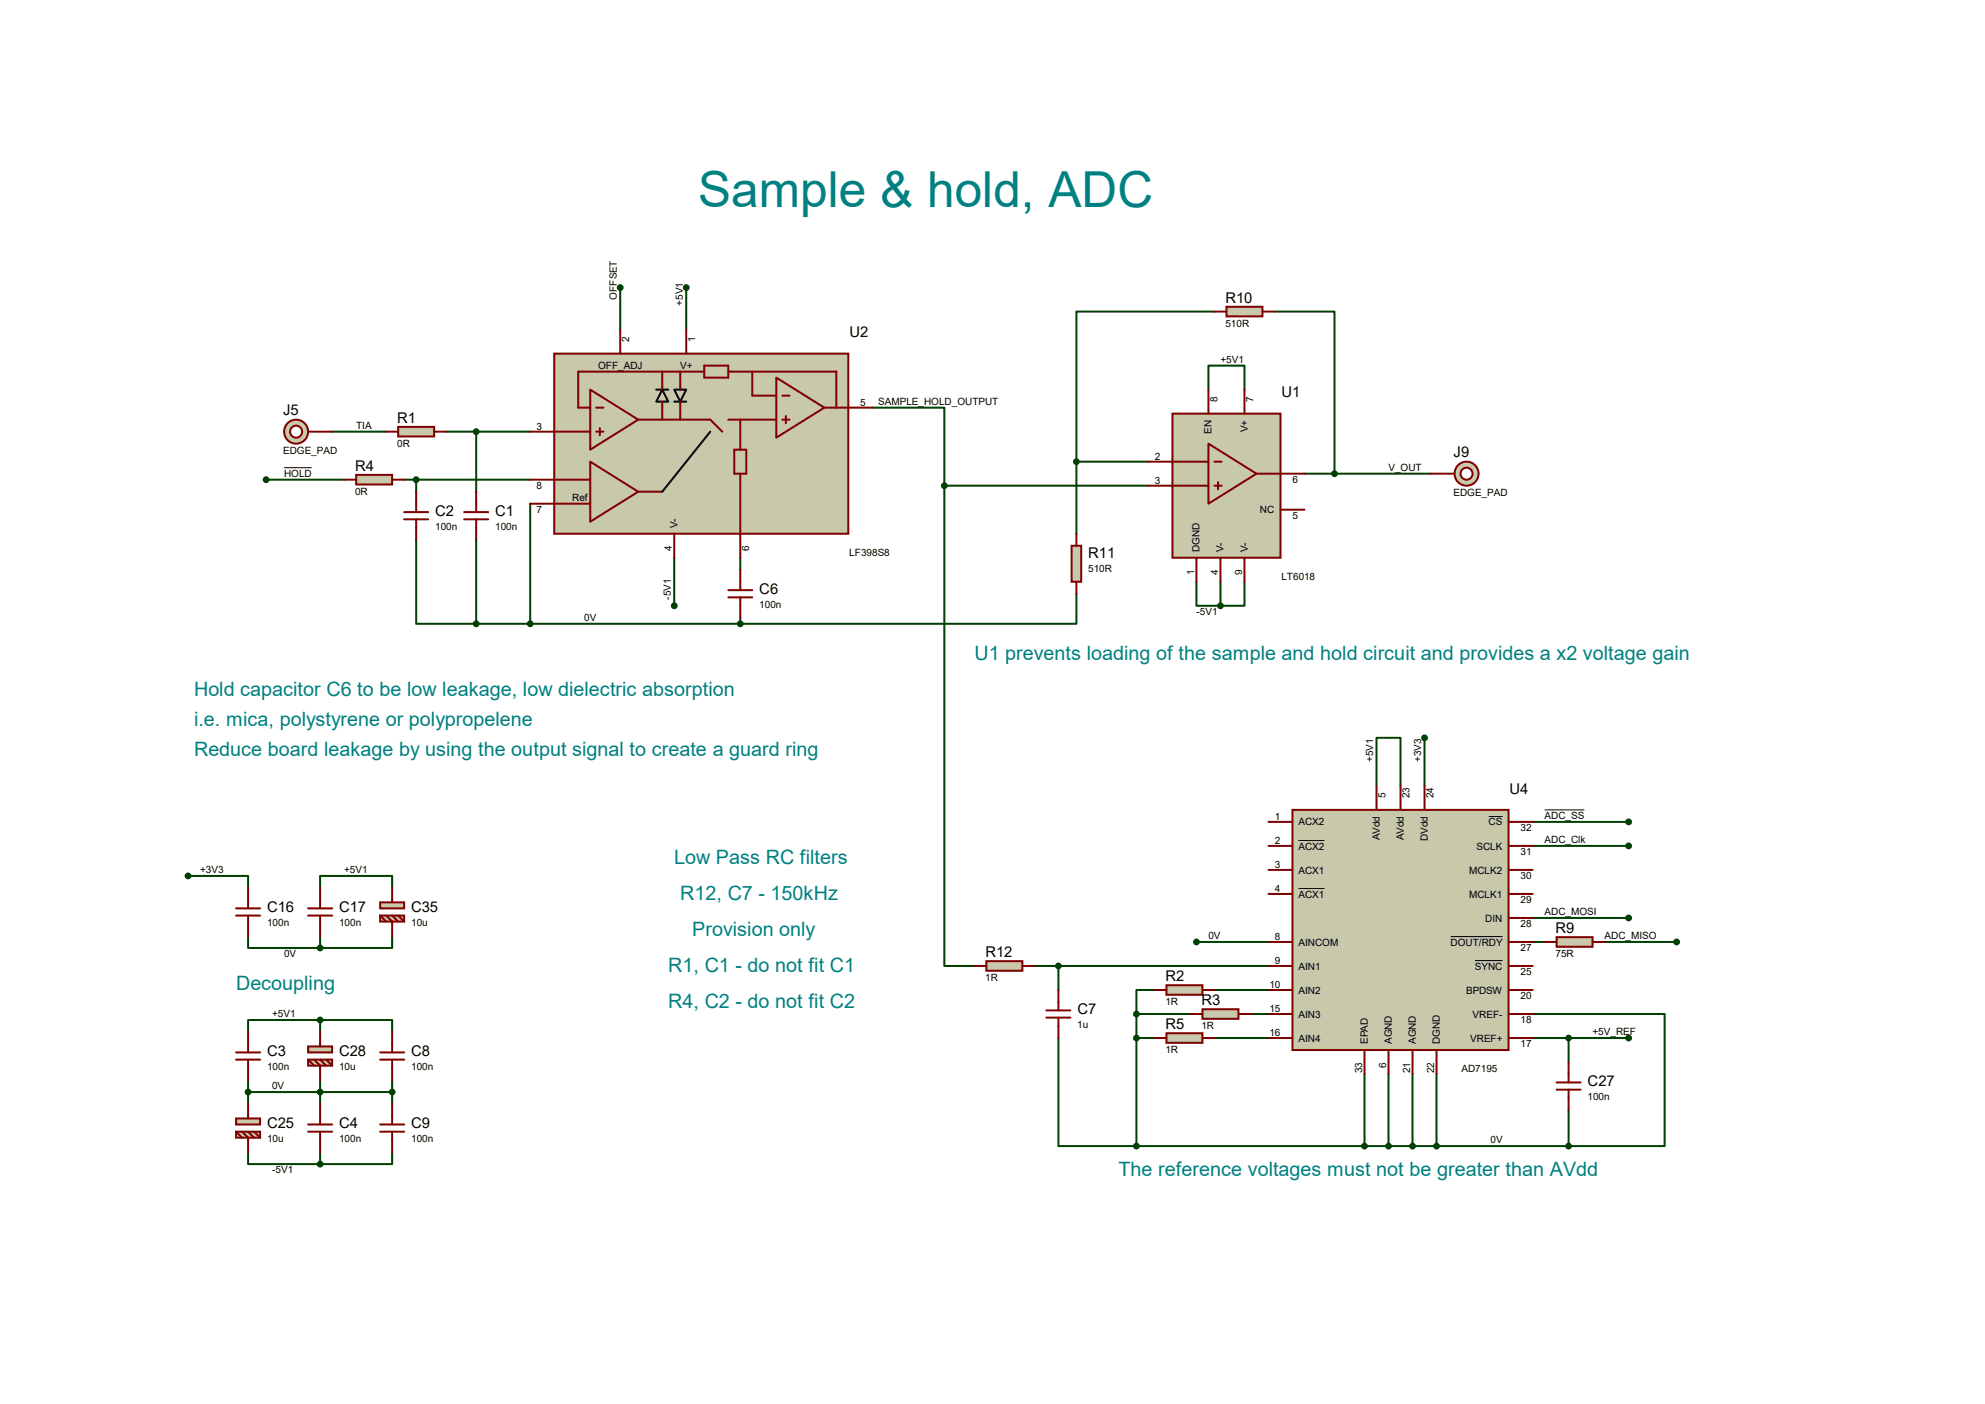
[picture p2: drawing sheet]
<svg xmlns="http://www.w3.org/2000/svg" width="420mm" height="297mm" viewBox="0 0 420 297" stroke-linecap="round" stroke-linejoin="round" font-family="sans-serif">
<g fill="none" stroke="#004000" stroke-width=".42">
<path d="M131.2 60.8v8.9M145.2 60.8v8.9M257 65.9h-29.2v31.8M269.7 65.9h12.7v34.3M70.3 91.3h11.4M94.4 91.3h17.8M100.8 91.3v12.7M184.6 86.2h15.2v16.5M227.8 97.7h15.2M227.8 97.7v15.2M255.7 82.4v-5.1h7.6v5.1M56.3 101.5h16.5"/>
<path d="M85.5 101.5h26.7M88.1 114.2v17.8h12.7M88.1 101.5v2.5M100.8 114.2v17.8M112.2 106.6v25.4M142.7 118v10.1M156.6 118v2.5M199.8 102.7v101.6h6.4M199.8 102.7h43.2M276 100.2h26.7M100.8 132h55.8M156.6 130.7v1.3"/>
<path d="M227.8 125.6v6.4h-71.2M253.2 123.1v5h5M258.2 123.1v5M263.3 123.1v5h-5.1M301.4 156.1v10.1M291.3 166.2v-10.1h5v10.1M324.3 173.9h20.3M324.3 178.9h20.3M39.8 185.3h12.7v2.5M52.5 198v2.5h15.2M67.7 187.8v-2.5h15.3v2.5M67.7 198v2.5"/>
<path d="M83 198v2.5h-15.3M253.2 199.3h15.2M324.3 199.3h2.5M324.3 194.2h20.3M339.5 199.3h15.3M67.7 215.8h-15.2v2.5M67.7 215.8h15.3v2.5M67.7 215.8v2.5M218.9 204.3h49.5M223.9 219.6v22.8h16.6M223.9 204.3v5.1M240.5 219.6h3.8"/>
<path d="M240.5 214.5h11.4M240.5 214.5v27.9M244.3 209.4h-3.8v5.1M257 219.6h11.4M257 209.4h11.4M264.6 214.5h3.8M324.3 214.5h27.9v27.9h-20.3M324.3 219.6h20.3M331.9 219.6v5.1M52.5 231h30.5M52.5 228.5v5.1M67.7 228.5v5.1"/>
<path d="M83 228.5v5.1M288.7 227.2v15.2M293.8 227.2v15.2M298.9 227.2v15.2M304 227.2v15.2M331.9 234.8v7.6M52.5 243.7v2.6h15.2M67.7 243.7v2.6M83 243.7v2.6h-15.3M240.5 242.4h91.4"/>
</g>
<path d="M60.1 98.9h5.9M326.8 171.3h8.4" fill="none" stroke="#000" stroke-width=".21"/>
<path d="M273.5 171.3h45.7v50.8h-45.7z" fill="#c8c8aa" stroke="#800000" stroke-width=".42"/>
<g fill="none" stroke="#800000" stroke-width=".42">
<path d="M268.4 178.9h5.1M268.4 173.9h5.1M291.3 166.2v5.1M296.3 166.2v5.1M301.4 166.2v5.1M319.2 178.9h5.1M319.2 173.9h5.1M50 193.7h5M50 192.2h5M52.5 187.8v4.4M52.5 193.7v4.3M65.2 193.7h5.1"/>
<path d="M65.2 192.2h5.1M67.7 187.8v4.4M67.7 193.7v4.3M268.4 199.3h5.1M268.4 189.1h5.1M268.4 184h5.1M319.2 199.3h5.1M319.2 194.2h5.1M319.2 189.1h5.1M319.2 184h5.1M268.4 204.3h5.1M268.4 209.4h5.1"/>
<path d="M268.4 214.5h5.1M268.4 219.6h5.1M319.2 204.3h5.1M319.2 209.4h5.1M319.2 214.5h5.1M319.2 219.6h5.1M288.7 222.1v5.1M293.8 222.1v5.1M298.9 222.1v5.1M304 222.1v5.1"/>
</g>
<path d="M274.7 177.8h5.5M315 172.7h2.9M274.7 188h5.5M307 198.1h10.9M312.1 203.2h5.8" fill="none" stroke="#000" stroke-width=".21"/>
<g fill="#004000" stroke="#004000" stroke-width=".42">
<circle cx="344.6" cy="219.6" r=".51"/>
<circle cx="253.2" cy="199.3" r=".51"/>
<circle cx="301.4" cy="156.1" r=".51"/>
<circle cx="344.6" cy="194.2" r=".51"/>
<circle cx="344.6" cy="173.9" r=".51"/>
<circle cx="344.6" cy="178.9" r=".51"/>
</g>
<g fill="#c8c8aa" stroke="#800000" stroke-width=".42">
<path d="M248.1 87.5h22.8v30.5h-22.8z"/>
<path d="M255.7 93.9l10.2 6.3-10.2 6.4z"/>
</g>
<path d="M243 97.7h12.7M255.7 82.4v5.1M257 97.7h1.5M263.3 82.4v5.1M243 102.7h12.7M253.2 118v5.1M257 102.7h1.5M257.7 102v1.5M258.2 118v5.1M263.3 118v5.1M265.9 100.2h10.1M270.9 107.8h5.1" fill="none" stroke="#800000" stroke-width=".42"/>
<circle cx="258.2" cy="128.1" r=".51" fill="#004000" stroke="#004000" stroke-width=".42"/>
<path d="M84.2 90.3h7.7v2h-7.7z" fill="#c8c8aa" stroke="#800000" stroke-width=".42"/>
<path d="M81.7 91.3h2.5M91.9 91.3h2.5M329.4 230.5h5M329.4 229h5M331.9 224.7v4.3M331.9 230.5v4.3" fill="none" stroke="#800000" stroke-width=".42"/>
<g fill="#004000" stroke="#004000" stroke-width=".42">
<circle cx="67.7" cy="231" r=".51"/>
<circle cx="52.5" cy="231" r=".51"/>
</g>
<g fill="#c8c8aa" stroke="#800000" stroke-width=".42">
<path d="M65.2 221.4h5.1v1.2h-5.1z"/>
<path d="M65.2 224.2h5.1v1.2h-5.1z"/>
</g>
<path d="M67.7 218.3v3.1M65.2 224.2l1.3 1.2M66.5 224.2l1.2 1.2v3.1M67.7 224.2l1.3 1.2M69 224.2l1.3 1.2" fill="none" stroke="#800000" stroke-width=".42"/>
<g fill="#c8c8aa" stroke="#800000" stroke-width=".42">
<path d="M50 236.6h5v1.3h-5z"/>
<path d="M50 239.4h5v1.3h-5z"/>
</g>
<g fill="none" stroke="#800000" stroke-width=".42">
<path d="M52.5 218.3v4.3M50 239.4l1.2 1.3M50 224.2h5M50 222.6h5M51.2 239.4l1.3 1.3v3M52.5 224.2v4.3M52.5 233.6v3M52.5 239.4l1.3 1.3M53.8 239.4l1.2 1.3M65.2 239.4h5.1M65.2 237.9h5.1M67.7 233.6v4.3"/>
<path d="M67.7 239.4v4.3"/>
</g>
<g fill="#004000" stroke="#004000" stroke-width=".42">
<circle cx="39.8" cy="185.3" r=".51"/>
<circle cx="288.7" cy="242.4" r=".51"/>
<circle cx="293.8" cy="242.4" r=".51"/>
<circle cx="298.9" cy="242.4" r=".51"/>
<circle cx="304" cy="242.4" r=".51"/>
</g>
<g fill="#c8c8aa" stroke="#800000" stroke-width=".42">
<path d="M80.4 190.9h5.1v1.3h-5.1z"/>
<path d="M80.4 193.7h5.1v1.2h-5.1z"/>
</g>
<path d="M80.4 193.7l1.3 1.2M81.7 193.7l1.3 1.2v3.1M83 187.8v3.1M83 193.7l1.2 1.2M84.2 193.7l1.3 1.2" fill="none" stroke="#800000" stroke-width=".42"/>
<circle cx="67.7" cy="200.5" r=".51" fill="#004000" stroke="#004000" stroke-width=".42"/>
<path d="M329.4 198.2h7.6v2.1h-7.6z" fill="#c8c8aa" stroke="#800000" stroke-width=".42"/>
<path d="M326.8 199.3h2.6M337 199.3h2.5" fill="none" stroke="#800000" stroke-width=".42"/>
<g fill="#004000" stroke="#004000" stroke-width=".42">
<circle cx="354.8" cy="199.3" r=".51"/>
<circle cx="331.9" cy="219.6" r=".51"/>
<circle cx="331.9" cy="242.4" r=".51"/>
</g>
<path d="M246.8 208.4h7.6v2h-7.6z" fill="#c8c8aa" stroke="#800000" stroke-width=".42"/>
<path d="M244.3 209.4h2.5M254.4 209.4h2.6" fill="none" stroke="#800000" stroke-width=".42"/>
<path d="M254.4 213.5h7.6v2h-7.6z" fill="#c8c8aa" stroke="#800000" stroke-width=".42"/>
<path d="M251.9 214.5h2.5M262 214.5h2.6" fill="none" stroke="#800000" stroke-width=".42"/>
<path d="M246.8 218.6h7.6v2h-7.6z" fill="#c8c8aa" stroke="#800000" stroke-width=".42"/>
<path d="M244.3 219.6h2.5M254.4 219.6h2.6" fill="none" stroke="#800000" stroke-width=".42"/>
<circle cx="240.5" cy="214.5" r=".51" fill="#004000" stroke="#004000" stroke-width=".42"/>
<circle cx="62.7" cy="91.3" r="2.54" fill="#c8c8aa" stroke="#800000" stroke-width=".42"/>
<circle cx="62.7" cy="91.3" r="1.27" fill="#fff" stroke="#800000" stroke-width=".42"/>
<path d="M65.2 91.3h5.1" fill="none" stroke="#800000" stroke-width=".42"/>
<g fill="#c8c8aa" stroke="#800000" stroke-width=".42">
<path d="M117.3 74.8h62.2v38.1h-62.2z"/>
<path d="M124.9 82.4l10.1 6.4-10.1 6.3z"/>
</g>
<path d="M117.3 91.3h7.6M122.3 86.2h2.6M126.2 86.2h1.5M126.2 91.3h1.5M126.9 90.6v1.5M135 88.8h15.3" fill="none" stroke="#800000" stroke-width=".42"/>
<path d="M164.3 79.9l10.1 6.3-10.1 6.4z" fill="#c8c8aa" stroke="#800000" stroke-width=".42"/>
<path d="M165.5 83.7h1.5M165.5 88.8h1.5M166.3 88v1.5M174.4 86.2h5.1" fill="none" stroke="#800000" stroke-width=".42"/>
<path d="M124.9 97.7l10.1 6.3-10.1 6.4z" fill="#c8c8aa" stroke="#800000" stroke-width=".42"/>
<g fill="none" stroke="#800000" stroke-width=".42">
<path d="M131.2 69.7v5.1M140.1 78.6v3.8M143.9 78.6v3.8M145.2 69.7v5.1M149 77.3h5.1v2.6h-5.1zM149 78.6h-26.7v7.6M154.1 78.6h22.9v7.6M159.2 78.6v5.1h5.1M112.2 91.3h5.1M140.1 85v3.8M143.9 85v3.8M150.3 88.8l2.5 2.5"/>
<path d="M154.1 88.8h10.2M155.4 95.1h2.5v5.1h-2.5zM156.6 88.8v6.3M179.5 86.2h5.1M112.2 101.5h12.7M112.2 106.6h12.7M135 104h5.1M142.7 112.9v5.1M156.6 100.2v17.8"/>
</g>
<path d="M138.9 82.4h2.5M140.1 82.4l1.3 2.6h-2.5zM142.7 82.4h2.5l-1.3 2.6zM142.7 85h2.5M150.3 91.3l-10.2 12.7" fill="none" stroke="#000" stroke-width=".42"/>
<path d="M75.4 100.5h7.6v2h-7.6z" fill="#c8c8aa" stroke="#800000" stroke-width=".42"/>
<g fill="none" stroke="#800000" stroke-width=".42">
<path d="M72.8 101.5h2.6M83 101.5h2.5M85.5 109.9h5.1M85.5 108.3h5.1M88.1 104v4.3M88.1 109.9v4.3M98.2 109.9h5.1M98.2 108.3h5.1M100.8 104v4.3M100.8 109.9v4.3M154.1 126.4h5.1M154.1 124.8h5.1"/>
<path d="M156.6 120.5v4.3M156.6 126.4v4.3"/>
</g>
<g fill="#004000" stroke="#004000" stroke-width=".42">
<circle cx="100.8" cy="91.3" r=".51"/>
<circle cx="88.1" cy="101.5" r=".51"/>
<circle cx="145.2" cy="60.8" r=".51"/>
<circle cx="131.2" cy="60.8" r=".51"/>
<circle cx="142.7" cy="128.1" r=".51"/>
<circle cx="100.8" cy="132" r=".51"/>
<circle cx="112.2" cy="132" r=".51"/>
</g>
<path d="M259.5 64.9h7.6v2h-7.6z" fill="#c8c8aa" stroke="#800000" stroke-width=".42"/>
<path d="M257 65.9h2.5M267.1 65.9h2.6" fill="none" stroke="#800000" stroke-width=".42"/>
<path d="M226.7 115.4h2.1v7.7h-2.1z" fill="#c8c8aa" stroke="#800000" stroke-width=".42"/>
<path d="M227.8 112.9v2.5M227.8 123.1v2.5" fill="none" stroke="#800000" stroke-width=".42"/>
<path d="M208.7 203.3h7.6v2.1h-7.6z" fill="#c8c8aa" stroke="#800000" stroke-width=".42"/>
<path d="M206.2 204.3h2.5M216.3 204.3h2.6M221.4 215.3h5.1M221.4 213.7h5.1M223.9 209.4v4.3M223.9 215.3v4.3" fill="none" stroke="#800000" stroke-width=".42"/>
<g fill="#004000" stroke="#004000" stroke-width=".42">
<circle cx="223.9" cy="204.3" r=".51"/>
<circle cx="199.8" cy="102.7" r=".51"/>
</g>
<circle cx="310.3" cy="100.2" r="2.54" fill="#c8c8aa" stroke="#800000" stroke-width=".42"/>
<circle cx="310.3" cy="100.2" r="1.27" fill="#fff" stroke="#800000" stroke-width=".42"/>
<path d="M302.7 100.2h5.1M83 218.3v4.3M80.4 224.2h5.1M80.4 222.6h5.1M80.4 239.4h5.1M80.4 237.9h5.1M83 224.2v4.3M83 233.6v4.3M83 239.4v4.3" fill="none" stroke="#800000" stroke-width=".42"/>
<g fill="#004000" stroke="#004000" stroke-width=".42">
<circle cx="240.5" cy="242.4" r=".51"/>
<circle cx="240.5" cy="219.6" r=".51"/>
<circle cx="282.4" cy="100.2" r=".51"/>
<circle cx="156.6" cy="132" r=".51"/>
<circle cx="67.7" cy="215.8" r=".51"/>
<circle cx="67.7" cy="246.3" r=".51"/>
<circle cx="83" cy="231" r=".51"/>
<circle cx="56.3" cy="101.5" r=".51"/>
<circle cx="227.8" cy="97.7" r=".51"/>
</g>
<text font-size="10.5" fill="#008080" x="147.7" y="43.7">Sample &amp; hold, ADC</text>
<g font-size="4.2" fill="#008080">
<text x="206.2" y="139.6">U1 prevents loading of the sample and hold circuit and provides a x2 voltage gain</text>
<text x="41.1" y="147.2">Hold capacitor C6 to be low leakage, low dielectric absorption</text>
<text x="41.1" y="153.5">i.e. mica, polystyrene or polypropelene</text>
<text x="41.1" y="159.9">Reduce board leakage by using the output signal to create a guard ring</text>
<text x="142.7" y="182.8">Low Pass RC filters</text>
<text x="143.9" y="190.4">R12, C7 - 150kHz</text>
<text x="146.5" y="198">Provision only</text>
<text x="50" y="209.4">Decoupling</text>
<text x="141.4" y="205.6">R1, C1 - do not fit C1</text>
<text x="141.4" y="213.2">R4, C2 - do not fit C2</text>
<text x="236.6" y="248.8">The reference voltages must not be greater than AVdd</text>
</g>
<g font-size="3.1">
<text x="259.3" y="64">R10</text>
<text x="179.7" y="71.4">U2</text>
<text x="59.9" y="87.9">J5</text>
<text x="84" y="89.4">R1</text>
<text x="271.2" y="84.1">U1</text>
<text x="75.1" y="99.6">R4</text>
<text x="307.6" y="96.8">J9</text>
<text x="92.1" y="109.2">C2</text>
<text x="104.8" y="109.2">C1</text>
<text x="230.3" y="118.1">R11</text>
<text x="160.7" y="125.7">C6</text>
<text x="319.4" y="167.9">U4</text>
<text x="56.5" y="193">C16</text>
<text x="71.8" y="193">C17</text>
<text x="87" y="193">C35</text>
<text x="329.2" y="197.4">R9</text>
<text x="208.5" y="202.4">R12</text>
<text x="246.6" y="207.5">R2</text>
<text x="228" y="214.6">C7</text>
<text x="254.2" y="212.6">R3</text>
<text x="246.6" y="217.7">R5</text>
<text x="56.5" y="223.5">C3</text>
<text x="71.8" y="223.5">C28</text>
<text x="87" y="223.5">C8</text>
<text x="335.9" y="229.8">C27</text>
<text x="56.5" y="238.7">C25</text>
<text x="71.8" y="238.7">C4</text>
<text x="87" y="238.7">C9</text>
</g>
<g font-size="2.1">
<text x="130.5" y="63.4" transform="rotate(-90 130.5 63.4)">OFFSET</text>
<text x="144.5" y="64.7" transform="rotate(-90 144.5 64.7)">+5V1</text>
<text x="259.3" y="69.1">510R</text>
<text x="133.1" y="72.3" transform="rotate(-90 133.1 72.3)">2</text>
<text x="147.1" y="72.3" transform="rotate(-90 147.1 72.3)">1</text>
<text x="258.2" y="76.8">+5V1</text>
<text x="126.6" y="78">OFF_ADJ</text>
<text x="143.9" y="78">V+</text>
<text x="182" y="85.9">5</text>
<text x="185.8" y="85.6">SAMPLE_HOLD_OUTPUT</text>
<text x="257.6" y="85" transform="rotate(-90 257.6 85)">8</text>
<text x="265.2" y="85" transform="rotate(-90 265.2 85)">7</text>
<text x="75.3" y="90.7">TIA</text>
<text x="84" y="94.5">0R</text>
<text x="113.5" y="90.9">3</text>
<text x="256.4" y="91.7" transform="rotate(-90 256.4 91.7)">EN</text>
<text x="264" y="91.4" transform="rotate(-90 264 91.4)">V+</text>
<text x="59.9" y="96">EDGE_PAD</text>
<text x="60.1" y="100.9">HOLD</text>
<text x="244.3" y="97.3">2</text>
<text x="293.8" y="99.6">V_OUT</text>
<text x="75.1" y="104.6">0R</text>
<text x="113.5" y="103.4">8</text>
<text x="121.1" y="106">Ref</text>
<text x="244.3" y="102.4">3</text>
<text x="273.5" y="102.2">6</text>
<text x="307.5" y="104.9">EDGE_PAD</text>
<text x="92.1" y="112.1">100n</text>
<text x="104.8" y="112.1">100n</text>
<text x="113.5" y="108.5">7</text>
<text x="143.3" y="111.6" transform="rotate(-90 143.3 111.6)">V-</text>
<text x="266.6" y="108.6">NC</text>
<text x="273.5" y="109.8">5</text>
<text x="142.2" y="116.6" transform="rotate(-90 142.2 116.6)">4</text>
<text x="158.5" y="116.6" transform="rotate(-90 158.5 116.6)">6</text>
<text x="179.7" y="117.6">LF398S8</text>
<text x="253.8" y="116.7" transform="rotate(-90 253.8 116.7)">DGND</text>
<text x="258.9" y="116.7" transform="rotate(-90 258.9 116.7)">V-</text>
<text x="264" y="116.7" transform="rotate(-90 264 116.7)">V-</text>
<text x="230.2" y="121">510R</text>
<text x="252.6" y="121.7" transform="rotate(-90 252.6 121.7)">1</text>
<text x="257.7" y="121.7" transform="rotate(-90 257.7 121.7)">4</text>
<text x="262.8" y="121.7" transform="rotate(-90 262.8 121.7)">9</text>
<text x="271.1" y="122.7">LT6018</text>
<text x="123.6" y="131.4">0V</text>
<text x="141.9" y="126.9" transform="rotate(-90 141.9 126.9)">-5V1</text>
<text x="160.6" y="128.6">100n</text>
<text x="253.1" y="130.1">-5V1</text>
<text x="290.5" y="161.2" transform="rotate(-90 290.5 161.2)">+5V1</text>
<text x="300.7" y="161.2" transform="rotate(-90 300.7 161.2)">+3V3</text>
<text x="269.7" y="173.5">1</text>
<text x="293.2" y="168.8" transform="rotate(-90 293.2 168.8)">5</text>
<text x="298.2" y="168.8" transform="rotate(-90 298.2 168.8)">23</text>
<text x="303.3" y="168.8" transform="rotate(-90 303.3 168.8)">24</text>
<text x="326.8" y="173.3">ADC_SS</text>
<text x="269.7" y="178.6">2</text>
<text x="274.7" y="174.6">ACX2</text>
<text x="274.7" y="179.7">ACX2</text>
<text x="291.9" y="177.6" transform="rotate(-90 291.9 177.6)">AVdd</text>
<text x="297" y="177.6" transform="rotate(-90 297 177.6)">AVdd</text>
<text x="302.1" y="177.9" transform="rotate(-90 302.1 177.9)">DVdd</text>
<text x="312.4" y="179.7">SCLK</text>
<text x="315" y="174.6">CS</text>
<text x="321.7" y="175.8">32</text>
<text x="326.8" y="178.4">ADC_Clk</text>
<text x="42.3" y="184.7">+3V3</text>
<text x="72.8" y="184.7">+5V1</text>
<text x="269.7" y="183.6">3</text>
<text x="274.7" y="184.8">ACX1</text>
<text x="310.9" y="184.8">MCLK2</text>
<text x="321.7" y="186">30</text>
<text x="321.7" y="180.9">31</text>
<text x="269.7" y="188.7">4</text>
<text x="274.7" y="189.9">ACX1</text>
<text x="310.9" y="189.9">MCLK1</text>
<text x="321.7" y="191.1">29</text>
<text x="56.5" y="195.9">100n</text>
<text x="71.7" y="195.9">100n</text>
<text x="87" y="195.9">10u</text>
<text x="314.3" y="194.9">DIN</text>
<text x="321.7" y="196.1">28</text>
<text x="326.8" y="193.6">ADC_MOSI</text>
<text x="60.1" y="202.5">0V</text>
<text x="255.7" y="198.7">0V</text>
<text x="269.7" y="198.9">8</text>
<text x="269.7" y="204">9</text>
<text x="274.7" y="200">AINCOM</text>
<text x="306.9" y="200">DOUT/RDY</text>
<text x="321.7" y="201.2">27</text>
<text x="329.1" y="202.4">75R</text>
<text x="339.5" y="198.7">ADC_MISO</text>
<text x="208.5" y="207.5">1R</text>
<text x="268.6" y="209">10</text>
<text x="274.7" y="205.1">AIN1</text>
<text x="312.1" y="205.1">SYNC</text>
<text x="321.7" y="206.3">25</text>
<text x="57.6" y="215.2">+5V1</text>
<text x="246.6" y="212.6">1R</text>
<text x="268.6" y="214.1">15</text>
<text x="274.7" y="210.2">AIN2</text>
<text x="274.7" y="215.3">AIN3</text>
<text x="310.2" y="210.2">BPDSW</text>
<text x="311.6" y="215.3">VREF-</text>
<text x="321.7" y="211.4">20</text>
<text x="227.9" y="217.5">1u</text>
<text x="254.2" y="217.7">1R</text>
<text x="268.6" y="219.2">16</text>
<text x="274.7" y="220.3">AIN4</text>
<text x="289.4" y="220.9" transform="rotate(-90 289.4 220.9)">EPAD</text>
<text x="294.5" y="220.9" transform="rotate(-90 294.5 220.9)">AGND</text>
<text x="299.6" y="220.9" transform="rotate(-90 299.6 220.9)">AGND</text>
<text x="304.6" y="220.9" transform="rotate(-90 304.6 220.9)">DGND</text>
<text x="311.1" y="220.3">VREF+</text>
<text x="321.7" y="221.5">17</text>
<text x="321.7" y="216.5">18</text>
<text x="336.9" y="219">+5V_REF</text>
<text x="56.5" y="226.4">100n</text>
<text x="71.7" y="226.4">10u</text>
<text x="87" y="226.4">100n</text>
<text x="246.6" y="222.8">1R</text>
<text x="288.2" y="227" transform="rotate(-90 288.2 227)">33</text>
<text x="293.3" y="225.9" transform="rotate(-90 293.3 225.9)">6</text>
<text x="298.4" y="227" transform="rotate(-90 298.4 227)">21</text>
<text x="303.4" y="227" transform="rotate(-90 303.4 227)">22</text>
<text x="309.2" y="226.8">AD7195</text>
<text x="57.6" y="230.4">0V</text>
<text x="335.9" y="232.7">100n</text>
<text x="56.5" y="241.6">10u</text>
<text x="71.7" y="241.6">100n</text>
<text x="87" y="241.6">100n</text>
<text x="315.4" y="241.9">0V</text>
<text x="57.6" y="248.2">-5V1</text>
</g>
</svg>
